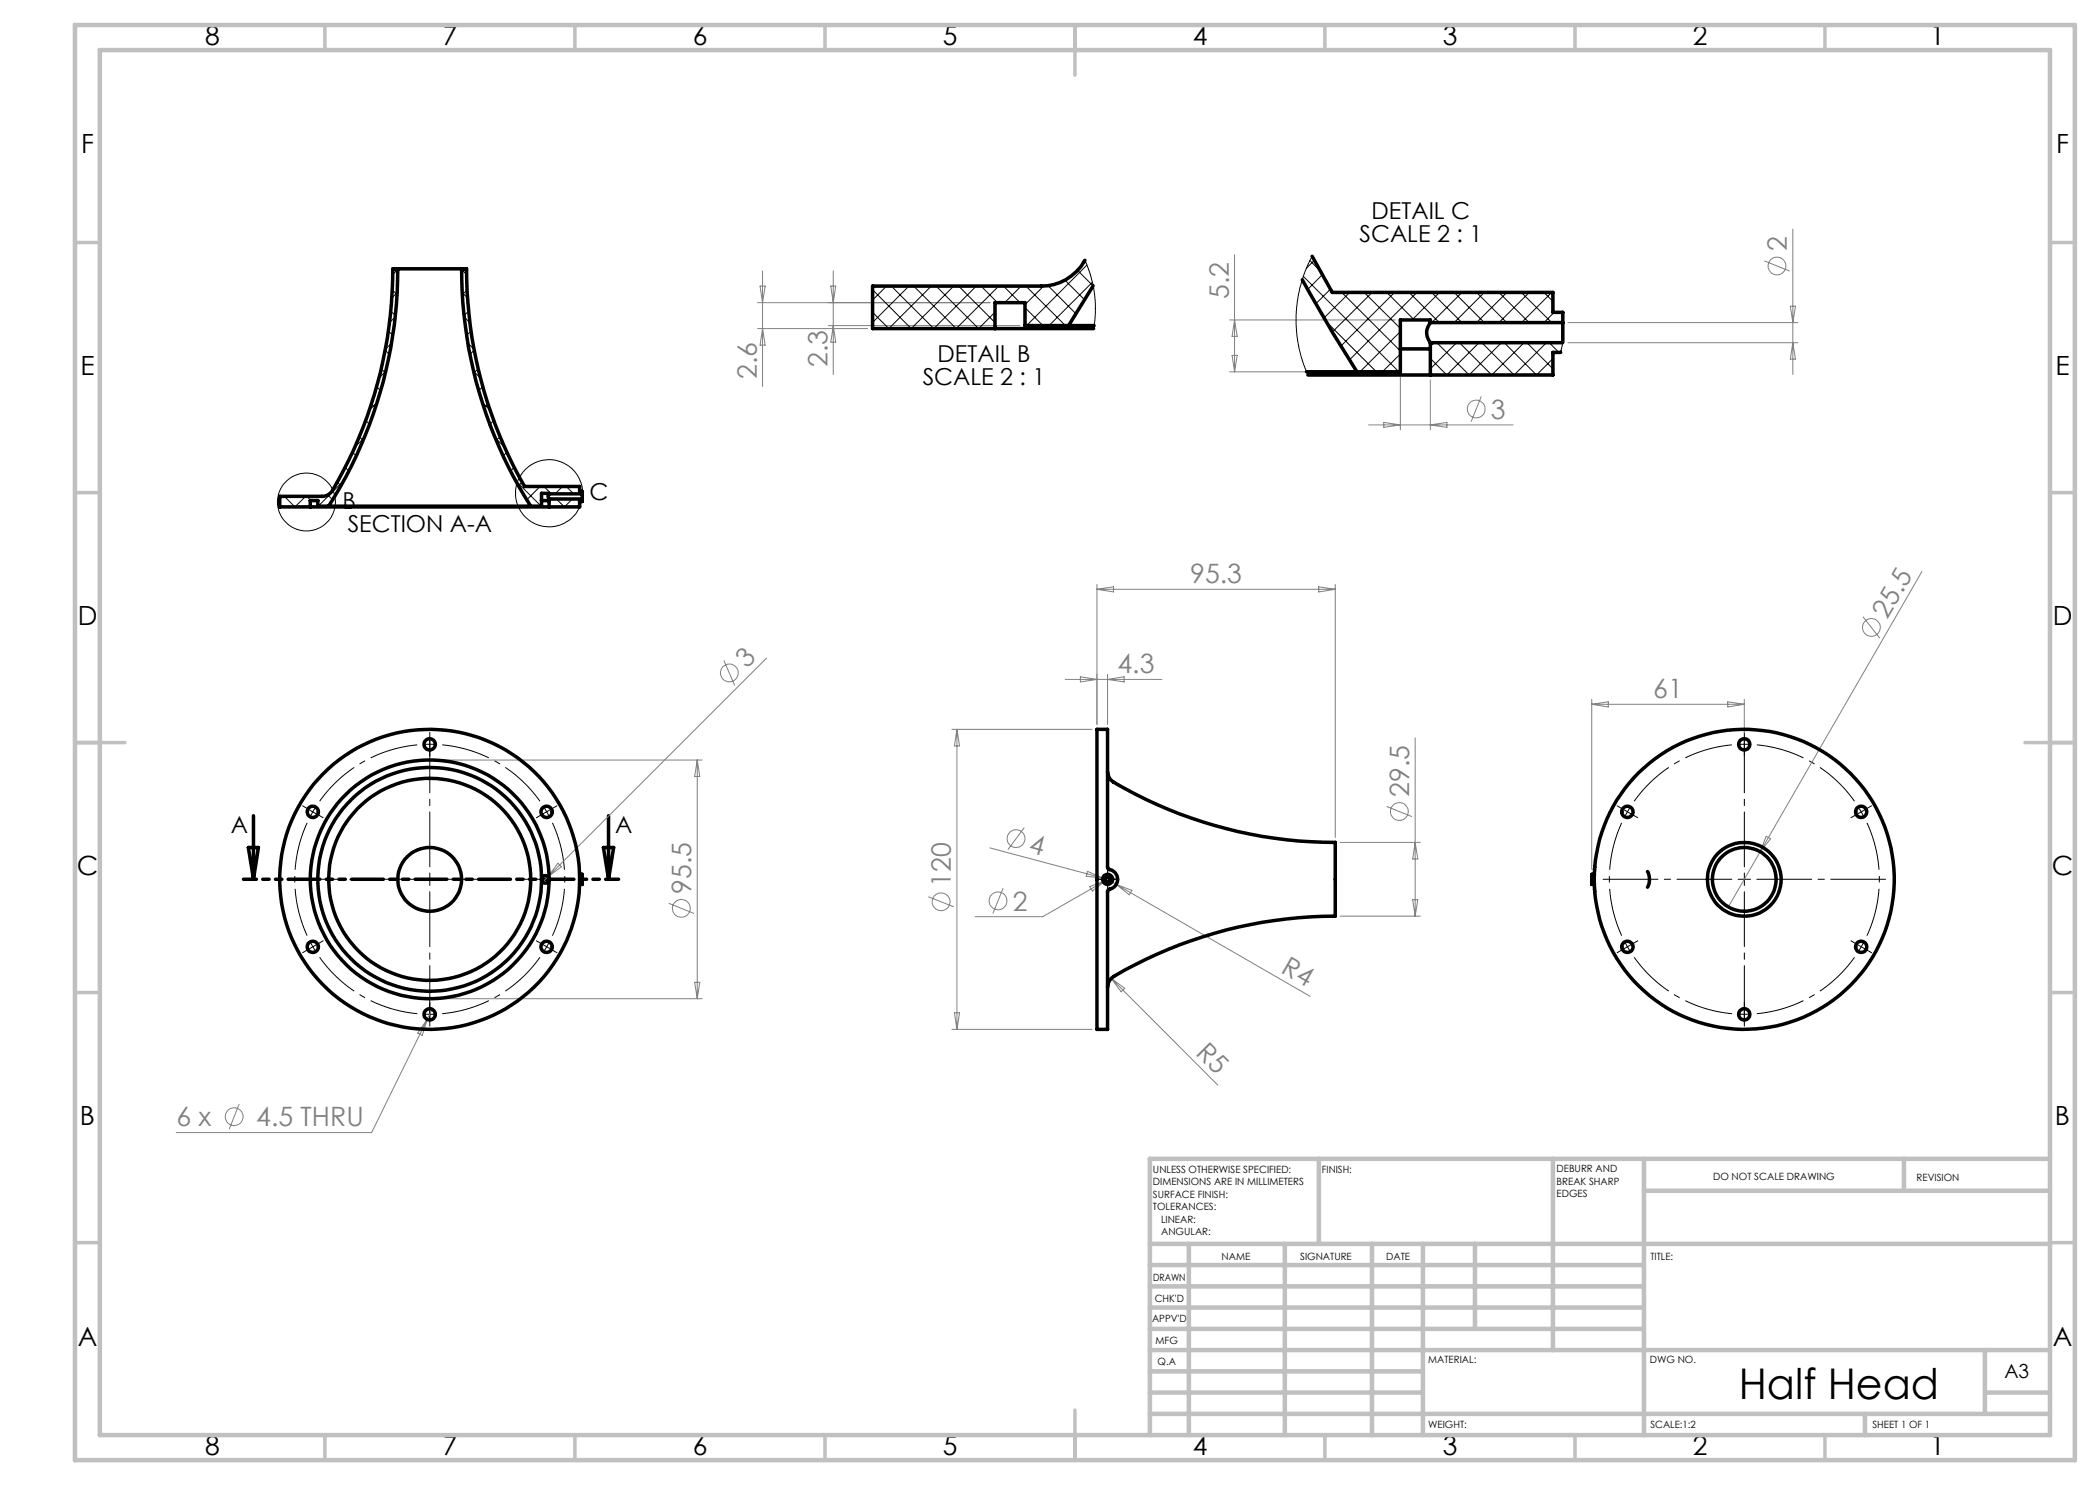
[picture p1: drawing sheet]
<svg xmlns="http://www.w3.org/2000/svg" width="420mm" height="297mm" viewBox="0 0 420 297" stroke-linecap="round" stroke-linejoin="round" font-family="sans-serif">
<g fill="none" stroke="#808080" stroke-width=".2">
<path d="M152 57.2h1l-.5 3.3zM152.5 54.2v23.1M166.2 57.2h.9l-.4 3.3zM166.7 54.2v20.7M246.9 50.9v23.5M352.8 52.2l5.1 2M358.6 45.8v29.1M151.5 60.5h46.5M151.5 65.7h22M152.5 65.7l.5 3.3h-1zM165.7 65.1h38.3M166.7 65.1l.4 3.3h-.9z"/>
<path d="M245.9 64h33.2M245.9 74.4h24.5M246.4 71.1h1l-.5 3.3zM246.9 64l.5 3.3h-1zM280.1 75.4v10.6M286.1 76v10M296.3 79.3l-2.1 5M313.6 64.5h46M313.6 68.5h46M358.1 61.2h1l-.5 3.3zM358.6 68.5l.5 3.3h-1zM273.7 85h28.9"/>
<path d="M276.8 84.5l3.3 .5-3.3 .5zM286.1 85l3.3-.5v1zM219.4 116.9v28M219.4 117.9h47.7M219.4 117.9l3.3-.5v1zM263.7 117.4l3.4 .5-3.4 .5zM267.1 116.9v50.6M384.4 114.3l-32.4 56.1M144.8 132.1l2.1 5M153.3 131.6l-43.7 43.7M213 135.9h19.4M216.1 135.4l3.3 .5-3.3 .5z"/>
<path d="M221.5 134.9v10M221.5 135.9l3.3-.5v1zM318.3 139.9v34M348.9 139.9v6.7M372.6 123.3l3.4 4.3M86.9 152h53.5M139.5 152v47.7M139.5 152l.4 3.3h-1zM190.4 145.9h28M191.4 145.9v60M191.4 145.9l.5 3.3h-1zM283 147.6v35.6"/>
<path d="M318.3 140.9h30.6M318.3 140.9l3.4-.5v1zM345.5 140.4l3.4 .5-3.4 .5zM109.6 175.3l-1.1 1.1M111.6 172.6l.7 .8-2.7 1.9zM185.7 179.3l5 2.1M198 169.6l22.6 6M200.6 177.6l-2 5.1M204.9 165.5l-3.3 4.4M217.5 174.3l3.1 1.3-3.4-.3zM217.9 177.3l3.2-1.2-2.6 2.1zM220.6 175.6l1.9 .5"/>
<path d="M221.1 176.1l-12.5 7.2h-13.6M221.5 175.9l1.7 1M221.9 175.6l-.8 .5M223.2 176.9l38.8 22.4M223.2 176.9l3.2 1.2-.6 .9zM268 168.5h16.1M277.3 161.3l5.1 2M282.5 179.9h1.1l-.6 3.3zM283 168.5l.6 3.3h-1.1zM352 170.4l-6.3 11M353.2 167.2l.9 .5-2.1 2.7zM86.9 199.7h53.5"/>
<path d="M133.7 180.7l5.1 2M138.9 196.5h1l-.4 3.2zM222.2 195.7l21.4 21.3M222.2 195.7l2.7 2-.7 .7zM268 183.2h16.1M85.4 203.9l-11.1 22.6h-39.1M85.4 203.9l-.9 3.2-1-.5zM86.4 201.9l-1 2M190.4 205.9h28M190.9 202.6h1l-.5 3.3zM47.8 220.8l-2 5.1"/>
<circle cx="355.4" cy="53.2" r="1.77"/>
<circle cx="295.3" cy="81.8" r="1.79"/>
<circle cx="145.9" cy="134.6" r="1.77"/>
<circle cx="374.3" cy="125.5" r="1.78"/>
<circle cx="203.2" cy="167.7" r="1.78"/>
<circle cx="279.9" cy="162.3" r="1.79"/>
<circle cx="136.3" cy="181.7" r="1.79"/>
<circle cx="188.2" cy="180.4" r="1.78"/>
<circle cx="199.6" cy="180.2" r="1.79"/>
<circle cx="46.8" cy="223.3" r="1.79"/>
</g>
<g fill="none" stroke="#000" stroke-width=".2" stroke-dasharray="15.2 1.3 1.3 1.3" stroke-linecap="butt">
<path d="M86 148.9h-1.3M86 148.9h1.2M348.9 148.9h-1.3M348.9 148.9h1.2M109.3 162.4l-.6-1.1M109.3 162.4l.6 1M325.5 162.4l-.6 1M325.5 162.4l.6-1.1M62.6 189.4l.6 1M62.6 189.4l-.6-1.1M109.3 189.4l.6-1.1M109.3 189.4l-.6 1"/>
<path d="M325.5 189.4l.6 1M325.5 189.4l-.6-1.1M372.3 189.4l.6-1.1M372.3 189.4l-.7 1M86 202.9l1.2-.1M86 202.9l-1.3-.1M348.9 202.9l1.2-.1M348.9 202.9l-1.3-.1"/>
</g>
<path d="M83.5 149a27 27 0 0 0-19.6 11.2M346.4 149a27 27 0 0 0-19.6 11.2M61.4 164.6a27 27 0 0 0 0 22.5M108 160.2a27 27 0 0 0-19.5-11.2M324.3 164.6a27 27 0 0 0 0 22.5M370.9 160.2a27 27 0 0 0-19.5-11.2M63.9 191.5a27 27 0 0 0 19.6 11.2M110.5 187.1a27 27 0 0 0 0-22.5M326.8 191.5a27 27 0 0 0 19.6 11.2M373.4 187.1a27 27 0 0 0 0-22.5M88.5 202.7a27 27 0 0 0 19.5-11.2M351.4 202.7a27 27 0 0 0 19.5-11.2" fill="none" stroke="#000" stroke-width=".2" stroke-dasharray="15.2 1.3 1.3 1.3" stroke-dashoffset="5.5" stroke-linecap="butt"/>
<g fill="none" stroke="#000" stroke-width=".2">
<path d="M78.5 58l.9 .9M78.7 53.8l.9 .8M79.4 58.5l-1 1.1M79.6 53.9l-1 1M92.3 53.9l1 1M92.4 58.5l1.1 1.1M93.2 53.8l-.9 .8M93.4 58l-.9 .9M177.3 57.2l-2.8 2.8M178.3 57.2l8.5 8.5 8.5-8.5M181.8 57.2l-7.3 7.3M182.7 57.2l8.5 8.5 8.5-8.5"/>
<path d="M186.3 57.2l-8.5 8.5-3.3-3.2M187.2 57.2l8.5 8.5 3.3-3.3M190.7 57.2l-8.5 8.5-7.7-7.7M191.7 57.2l7.3 7.3M196.2 57.2l3.3 3.3M200.7 57.2l3.3 3.3M204.2 57.2l-3.3 3.3M205.2 57.2l7.9 7.9M208.7 57.2l-3.7 3.7M209.6 57.1l5.6 5.7M213 56l3.9 4M215.5 54.1l3.1 3.1"/>
<path d="M217 52.1l1.1 2.8 .5 2.1 .3 2 .2 3.8-.4 2.9M217.4 53l-12.1 12.1M218.5 56.4l-8.7 8.7M260.7 55.3l19.1 19.1M262 52.1l1.9 2M262.4 51.3l-1.3 2.8-1 3.1-.6 3-.3 2.7 .1 3.3 .5 3.2 .7 2.7 1.1 2.9M262.9 52.1l-1.6 1.6M264.4 55l-2.9 2.9M266.1 57.9l-3 2.9M268.4 58.5l11.7 11.7M269.9 58.5l-5.1 5.1M272.8 58.5l7.3 7.2"/>
<path d="M274.4 58.5l-7.9 7.9M277.4 58.5l5.5 5.5M278.9 58.5l-10.7 10.7M281.8 58.5l6.1 6M283.4 58.5l-13.5 13.5M286.3 58.5l6.1 6M287.9 58.5l-5.5 5.5M290.8 58.5l6.1 6M292.4 58.5l-6.1 6M295.3 58.5l6 6M296.9 58.5l-6.1 6M299.8 58.5l6 6"/>
<path d="M301.4 58.5l-6.1 6M304.3 58.5l6 6M305.9 58.5l-6.1 6M308.8 58.5l1.8 1.8M310.3 58.5l-6 6M75.3 77.3l.8 .8M76.2 73.8l.9 .8M77 70.1l.9 .8M77.2 74.3l-1.4 1.3M77.7 66.2l.9 .9M78.1 62.2l1 .9M78.3 68.6l-1.2 1.2"/>
<path d="M79 63.4l-1.1 1.2M92.9 63.4l1.1 1.2M93.6 68.6l1.2 1.2M93.7 62.2l-.9 .9M94.2 66.2l-.9 .9M94.7 74.3l1.4 1.3M94.8 70.1l-.8 .8M95.6 73.8l-.8 .8M96.6 77.3l-.9 .8M205 61.5l3.6 3.6M265.2 64.3l10.1 10.1M280.1 66.3l-8.1 8.1"/>
<path d="M280.1 70.8l-3.6 3.6M286.8 68.5l-.7 .8M287.4 68.5l6.4 6.5 6.5-6.5M291.3 68.5l-5.2 5.3M291.9 68.5l6.4 6.5 6.5-6.5M295.8 68.5l-6.5 6.5-3.2-3.3M296.4 68.5l6.4 6.5 6.5-6.5M300.8 68.5l6.5 6.5 3.3-3.3M305.4 68.5l5.2 5.3M309.8 68.5l2 2 .4-.4M310.8 62.5l-2 2M312.6 68.3l-.5 2.2"/>
<path d="M56.6 99.3l-.6 .7M56.9 99.3l2.1 2.1 2.1-2.1M61.3 99.3l.9 .8M65.5 99l1 1M67.5 96.4l.7 .8M68.8 96.1l-5.2 5.1M69 93.5l.8 .7M70.5 90.4l.8 .8M71.9 87.3l.7 .8M72.8 87.6l-1.9 1.9M73.1 84.1l.8 .8M74.3 80.8l.8 .8"/>
<path d="M75.4 80.5l-1.5 1.6M96.4 80.5l1.6 1.6M97.6 80.8l-.8 .8M98.7 84.1l-.7 .8M99 87.6l1.9 1.9M100 87.3l-.8 .8M101.4 90.4l-.8 .8M102.8 93.5l-.7 .7M103.1 96.1l5.1 5.1M104.4 96.4l-.7 .8M108 97.3l-2.7 2.7M108.8 97.3l1.5 1.5"/>
<path d="M110 99.8l-.2 .2M111.3 99.8l1.6 1.6 1.6-1.6M112.5 97.3l-1.5 1.5M113.2 97.3l1.6 1.5M115.7 99.8l.5 .5M116 98.3l-.5 .5M61.5 161.7l1 .7M62.5 162.4l-.6 1.1M62.5 162.4l1.1 .6M63.2 161.3l-.7 1.1M220.2 175.9h2.6M221.5 174.6v2.5"/>
<path d="M371.6 161.3l.7 1.1M372.3 162.4l.6 1.1M372.3 162.4l-1.1 .6M373.3 161.7l-1 .7"/>
<circle cx="109.8" cy="98.7" r="6.7"/>
<circle cx="61.3" cy="100.4" r="5.8"/>
</g>
<g fill="none" stroke="#000" stroke-width=".2" stroke-dasharray="15.2 1.3 1.3 1.3">
<path d="M86 148.9v-1.3M86 148.9v1.2M86 147.6v-1.1M86 150.1v1.1M348.9 148.9v-1.3M348.9 148.9v1.2M348.9 147.6v-1.1M348.9 150.1v1.1M61.5 161.7l-1-.5M63.7 163l.9 .5M86 175.9v-1.3M86 175.9h-1.3"/>
<path d="M86 175.9v1.2M86 175.9h1.2M108.3 163l-1 .5M109.3 162.4l1.1-.7M109.3 162.4l-1 .6M110.4 161.7l1-.5M220.3 175.9h-.5M220.3 175.9h-1M221.5 174.6v-.5M221.5 177.1v.5M221.5 174.6v-1M221.5 177.1v1"/>
<path d="M222.8 175.9h.5M222.8 175.9h1M324.4 161.7l-1-.5M325.5 162.4l-1.1-.7M325.5 162.4l1.1 .6M326.6 163l.9 .5M348.9 175.9v-1.3M348.9 175.9h-1.3M348.9 175.9v1.2M348.9 175.9h1.2M371.2 163l-1 .5M373.3 161.7l1-.5"/>
<path d="M61.5 190l-1 .5M62.6 189.4l-1.1 .6M62.6 189.4l1.1-.7M63.7 188.7l.9-.5M108.3 188.7l-1-.5M109.3 189.4l1.1 .6M109.3 189.4l-1-.7M110.4 190l1 .5M324.4 190l-1 .5M325.5 189.4l-1.1 .6M325.5 189.4l1.1-.7M326.6 188.7l.9-.5"/>
<path d="M371.2 188.7l-1-.5M372.3 189.4l1 .6M372.3 189.4l-1.1-.7M373.3 190l1 .5M86 202.9v1.2M86 202.9v-1.3M86 204.1v1.1M86 201.6v-1.1M348.9 202.9v1.2M348.9 202.9v-1.3M348.9 204.1v1.1M348.9 201.6v-1.1"/>
</g>
<path d="M83.5 175.9h-25.8M86 173.4v-25.8M86 178.4v25.7M88.5 175.9h25.7M346.4 175.9h-25.8M348.9 173.4v-25.8M348.9 178.4v25.7M351.4 175.9h25.7" fill="none" stroke="#000" stroke-width=".2" stroke-dasharray="15.2 1.3 1.3 1.3" stroke-dashoffset="4.3"/>
<g fill="none" stroke="#000" stroke-width=".7">
<path d="M79.6 53.8h-1a86.1 86.1 0 0 1-12.5 44.8l-.8 .5-.6 .2h-8.7v2.1h6.1M79.6 53.8a88.4 88.4 0 0 1-13.9 47.4M79.6 53.8h12.7M92.3 53.8h1a87.9 87.9 0 0 0 11.6 43.5h11v1h.6v.5M92.3 53.8a88.4 88.4 0 0 0 13.9 47.4M217 52.1a10.1 10.1 0 0 1-8.8 5.1h-33.7v8.5h24.5M218.6 57.1l-4.9 8M260.5 55.9l6.1 10.7 4.8 7.8M262.4 51.3l4.1 7.2h44.1v4h2v2M199 65.7h19.7M213.7 65.1h5.1M213.7 65.1h-8.7v-4.6h-6v5.2"/>
<path d="M261.3 74.4h10.1M261.6 75h24.5M280.1 69.8h6M286.1 64.5a3.1 3.1 0 0 0 0 4M286.1 64.5v-.5h-6v10.4h-8.7M286.1 68.5v6.5M286.1 68.5h26.4M286.1 64.5h26.5M312.1 70.5h-1.5v4.5h-24.5M312.6 64.5v3.8M109.8 98.8a.73 .73 0 0 0 0 1M109.8 98.8v-.1h-1.5v2.5h-2.1"/>
<path d="M109.8 99.8v1.6M109.8 99.8h6.7M109.8 98.8h6.7M116.5 98.8v1M116.5 99.8v.5h-.6v1.1h-6.1M62.1 101.4h47.7M65.7 101.2h40.5M65.7 101.2h-2.1v-1.1h-1.5v1.3M108.3 100.1h1.5M219.4 145.9h2.1v27.5a1.26 1.26 0 0 0 1 .7 2.04 2.04 0 0 1 1 2.2 2.04 2.04 0 0 1-1.7 1.6l-.3 .4v27.6h-2.1zM221.5 154.3a2.65 2.65 0 0 0 1.2 2.2 88.8 88.8 0 0 0 44.4 12.1v14.6a88 88 0 0 0-44.6 12.3l-.8 1-.2 .9M49.7 169.5h2l-1 6.4z"/>
<path d="M50.7 163.2v12.7M108.3 175.9a.76 .76 0 0 0 .8 .7 .76 .76 0 0 0 .7-.7M108.3 175.9a.76 .76 0 0 1 .8-.8 .76 .76 0 0 1 .7 .8M115.9 174.9h.6v2h-.6M120.7 169.5h2l-1 6.4zM121.7 163.2v12.7M318.9 174.9h-.6v2h.6M329.5 174.3a3.3 3.3 0 0 1 0 3.1"/>
<circle cx="85.9" cy="148.9" r="1.13"/>
<circle cx="348.9" cy="148.9" r="1.13"/>
<circle cx="62.6" cy="162.4" r="1.12"/>
<circle cx="85.9" cy="175.9" r="30"/>
<circle cx="85.9" cy="175.9" r="22.4"/>
<circle cx="85.9" cy="175.9" r="23.9"/>
<circle cx="85.9" cy="175.9" r="20.2"/>
<circle cx="85.9" cy="175.9" r="6.4"/>
<circle cx="109.3" cy="162.4" r="1.12"/>
<circle cx="221.5" cy="175.9" r=".5"/>
<circle cx="221.5" cy="175.9" r="1"/>
<circle cx="325.5" cy="162.4" r="1.12"/>
<circle cx="348.9" cy="175.9" r="6.4"/>
<circle cx="348.9" cy="175.9" r="30"/>
<circle cx="348.9" cy="175.9" r="7.4"/>
<circle cx="372.2" cy="162.4" r="1.12"/>
<circle cx="62.5" cy="189.4" r="1.13"/>
<circle cx="109.3" cy="189.4" r="1.13"/>
<circle cx="325.5" cy="189.4" r="1.13"/>
<circle cx="372.2" cy="189.4" r="1.13"/>
<circle cx="85.9" cy="202.9" r="1.12"/>
<circle cx="348.9" cy="202.9" r="1.12"/>
</g>
<path d="M123.7 175.9h-75" fill="none" stroke="#000" stroke-width=".7" stroke-dasharray="6.3 1.3 1.3 1.3 1.3 1.3" stroke-dashoffset="3.8"/>
<g fill="none" stroke="#c0c0c0" stroke-width=".7">
<path d="M65 5v5M115 5v5M165 5v5M215 5v10M265 5v5M315 5v5M365 5v5M15 48.5h5M410 48.5h5M15 98.5h5M410 98.5h5M15 148.5h10"/>
<path d="M405 148.5h10M15 198.5h5M410 198.5h5M15 248.5h5M410 248.5h5M65 287v5M115 287v5M165 287v5M215 282v10M265 287v5M315 287v5M365 287v5"/>
</g>
<g fill="none" stroke="#c0c0c0" stroke-width=".9">
<path d="M15 5h400v287h-400zM20 10h390v277h-390zM263.8 231.8v17M310.6 231.8v38.2M328.8 231.8v55.2M328.8 238.2h81.2M380.8 231.8v6.4M410 231.8h-180v55.2M230 248.8h180M230 257.3h98.8M230 253h98.8M237.8 248.8v38.2"/>
<path d="M257 248.8v38.2M274.4 248.8v38.2M284.6 248.8v38.2M295 248.8v17M230 265.8h98.8M230 261.5h98.8M230 278.5h54.6M230 274.3h54.6M230 270h180M397 278.5h13M397 270v12.8M230 282.8h180"/>
<path d="M373 282.8v4.2"/>
</g>
<text font-size="8.5" x="347.8" y="279.7">Half Head</text>
<g font-size="5.3">
<text x="41" y="8.9">8</text>
<text x="88.5" y="8.9">7</text>
<text x="138.5" y="8.9">6</text>
<text x="188.5" y="8.9">5</text>
<text x="238.5" y="8.9">4</text>
<text x="288.5" y="8.9">3</text>
<text x="338.5" y="8.9">2</text>
<text x="386" y="8.9">1</text>
<text x="16.2" y="30.7">F</text>
<text x="411.2" y="30.7">F</text>
<text x="16.1" y="74.9">E</text>
<text x="411.1" y="74.9">E</text>
<text x="15.5" y="124.9">D</text>
<text x="410.5" y="124.9">D</text>
<text x="15.4" y="174.9">C</text>
<text x="410.4" y="174.9">C</text>
<text x="16" y="224.9">B</text>
<text x="411" y="224.9">B</text>
<text x="15.5" y="269.2">A</text>
<text x="410.5" y="269.2">A</text>
<text x="41" y="290.9">8</text>
<text x="88.5" y="290.9">7</text>
<text x="138.5" y="290.9">6</text>
<text x="188.5" y="290.9">5</text>
<text x="238.5" y="290.9">4</text>
<text x="288.5" y="290.9">3</text>
<text x="338.5" y="290.9">2</text>
<text x="386" y="290.9">1</text>
</g>
<g font-size="5.3" fill="#808080">
<text x="357.4" y="50.2" transform="rotate(-90 357.4 50.2)">2</text>
<text x="245.8" y="59.8" transform="rotate(-90 245.8 59.8)">5.2</text>
<text x="151.4" y="75.8" transform="rotate(-90 151.4 75.8)">2.6</text>
<text x="165.5" y="73.4" transform="rotate(-90 165.5 73.4)">2.3</text>
<text x="298.2" y="83.7">3</text>
<text x="238.1" y="116.7">95.3</text>
<text x="377.5" y="123.9" transform="rotate(-60 377.5 123.9)">25.5</text>
<text x="149.3" y="133.9" transform="rotate(-45 149.3 133.9)">3</text>
<text x="223.5" y="134.7">4.3</text>
<text x="330.7" y="139.7">61</text>
<text x="281.8" y="159.4" transform="rotate(-90 281.8 159.4)">29.5</text>
<text x="205.6" y="170.4" transform="rotate(15 205.6 170.4)">4</text>
<text x="138.2" y="178.7" transform="rotate(-90 138.2 178.7)">95.5</text>
<text x="190.2" y="177.4" transform="rotate(-90 190.2 177.4)">120</text>
<text x="202.6" y="182.1">2</text>
<text x="256" y="194.4" transform="rotate(30 256 194.4)">R4</text>
<text x="239" y="210.8" transform="rotate(45 239 210.8)">R5</text>
<text x="35.3" y="225.3">6 x</text>
<text x="51.3" y="225.3">4.5 THRU</text>
</g>
<g font-size="4.7">
<text x="274.3" y="43.8">DETAIL C</text>
<text x="271.9" y="48.3">SCALE 2 : 1</text>
<text x="184.5" y="76.9">SCALE 2 : 1</text>
<text x="187.5" y="72.4">DETAIL B</text>
<text x="68.5" y="101.7">B</text>
<text x="117.9" y="100">C</text>
<text x="69.5" y="106.5">SECTION A-A</text>
<text x="46.2" y="166.6">A</text>
<text x="123" y="166.6">A</text>
</g>
<text font-size="3.9" x="400.9" y="275.5">A3</text>
<g font-size="2">
<text x="230.6" y="234.6">UNLESS OTHERWISE SPECIFIED:</text>
<text x="230.6" y="237.1">DIMENSIONS ARE IN MILLIMETERS</text>
<text x="230.6" y="239.6">SURFACE FINISH:</text>
<text x="264.4" y="234.6">FINISH:</text>
<text x="311.3" y="234.5">DEBURR AND</text>
<text x="311.3" y="237">BREAK SHARP</text>
<text x="311.3" y="239.5">EDGES</text>
<text x="342.6" y="236">DO NOT SCALE DRAWING</text>
<text x="383.3" y="236.2">REVISION</text>
<text x="230.6" y="242.1">TOLERANCES:</text>
<text x="232.2" y="244.6">LINEAR:</text>
<text x="232.2" y="247.1">ANGULAR:</text>
<text x="244.3" y="252">NAME</text>
<text x="260" y="251.9">SIGNATURE</text>
<text x="277.2" y="251.9">DATE</text>
<text x="330.1" y="251.9">TITLE:</text>
<text x="230.6" y="256.1">DRAWN</text>
<text x="230.9" y="260.3">CHK'D</text>
<text x="230.4" y="264.4">APPV'D</text>
<text x="231.1" y="268.8">MFG</text>
<text x="231.5" y="273">Q.A</text>
<text x="285.6" y="272.5">MATERIAL:</text>
<text x="330" y="272.5">DWG NO.</text>
<text x="285.6" y="285.5">WEIGHT:</text>
<text x="330.1" y="285.6">SCALE:1:2</text>
<text x="374.5" y="285.6">SHEET 1 OF 1</text>
</g>
</svg>
